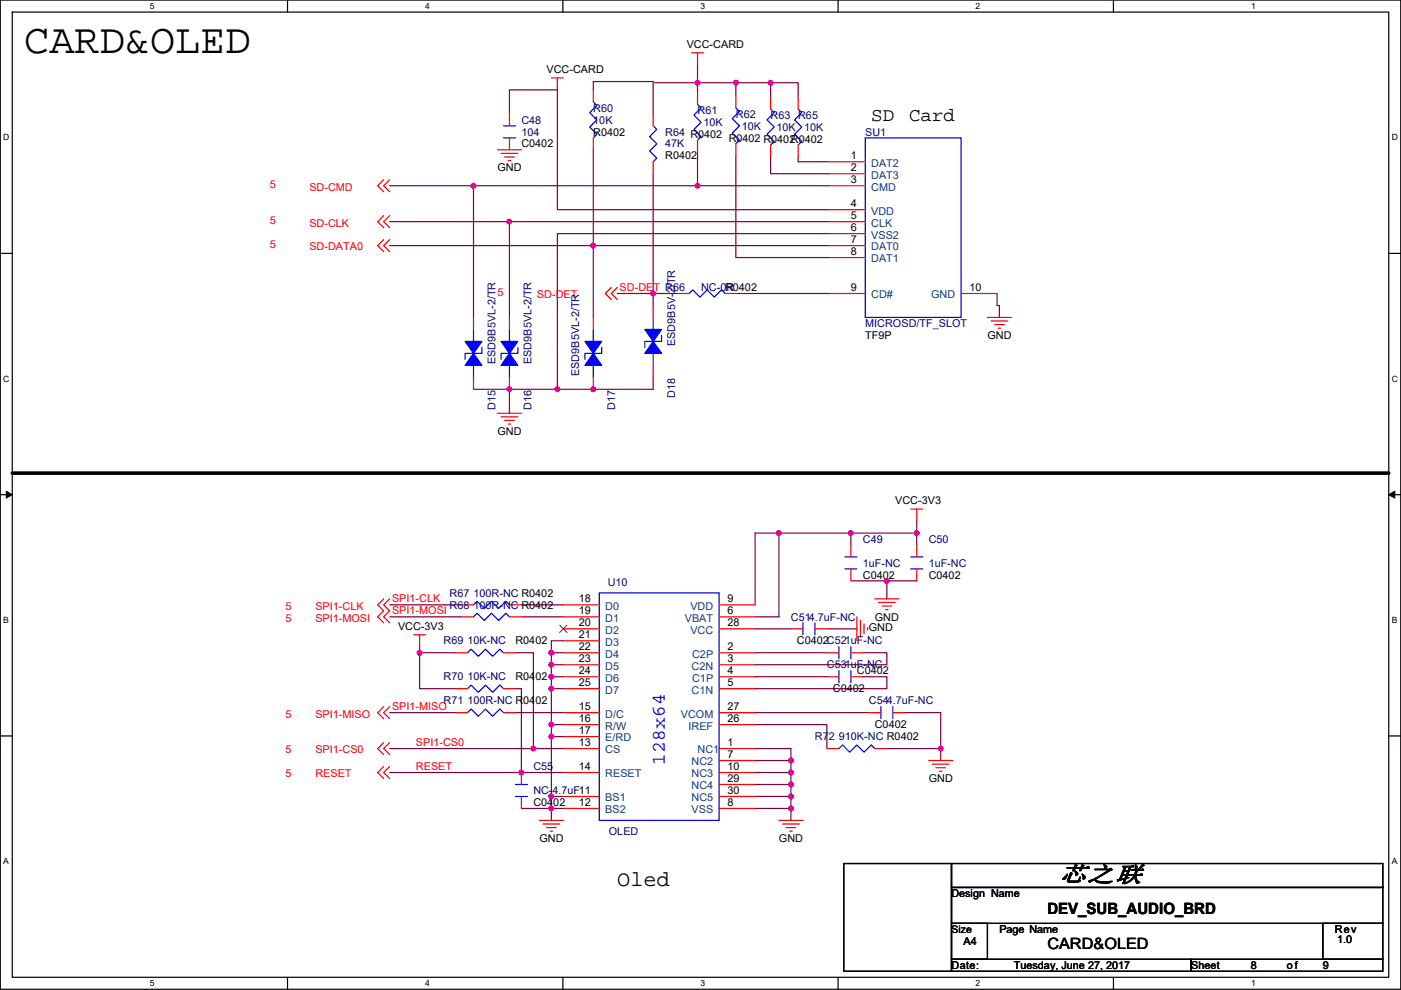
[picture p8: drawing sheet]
<svg xmlns="http://www.w3.org/2000/svg" width="297mm" height="210mm" viewBox="0 0 297 210" stroke-linecap="round" stroke-linejoin="round" font-family="sans-serif">
<path d="M.1 0h296.9v209.8h-296.9zM2.6 2.6h291.8v204.7h-291.8z" fill="none" stroke="#000" stroke-width=".25"/>
<g fill="#fff">
<path d="M31.8 .3h1v2h-1z"/>
<path d="M31.8 207.5h1v2.1h-1z"/>
</g>
<path d="M61 0v2.6M61 207.3v2.5" fill="none" stroke="#000" stroke-width=".25"/>
<g fill="#fff">
<path d="M90.1 .3h1v2h-1z"/>
<path d="M90.1 207.5h1v2.1h-1z"/>
</g>
<path d="M119.3 0v2.6M119.3 207.3v2.5" fill="none" stroke="#000" stroke-width=".25"/>
<g fill="#fff">
<path d="M148.5 .3h1v2h-1z"/>
<path d="M148.5 207.5h1v2.1h-1z"/>
</g>
<path d="M177.7 0v2.6M177.7 207.3v2.5" fill="none" stroke="#000" stroke-width=".25"/>
<g fill="#fff">
<path d="M206.9 .3h1v2h-1z"/>
<path d="M206.9 207.5h1v2.1h-1z"/>
</g>
<path d="M236.1 0v2.6M236.1 207.3v2.5" fill="none" stroke="#000" stroke-width=".25"/>
<g fill="#fff">
<path d="M265.2 .3h1v2h-1z"/>
<path d="M265.2 207.5h1v2.1h-1z"/>
<path d="M.7 28.2h1.3v2h-1.3z"/>
<path d="M295.1 28.2h1.3v2h-1.3z"/>
<path d="M.7 79.3h1.3v2.1h-1.3z"/>
<path d="M295.1 79.3h1.3v2.1h-1.3z"/>
</g>
<path d="M.1 53.7h2.5M294.4 53.7h2.6" fill="none" stroke="#000" stroke-width=".25"/>
<g fill="#fff">
<path d="M.7 130.5h1.2v2h-1.2z"/>
<path d="M295.1 130.5h1.2v2h-1.2z"/>
</g>
<path d="M.1 104.9h2.5M294.4 104.9h2.6" fill="none" stroke="#000" stroke-width=".25"/>
<path d="M1.3 104.2l1.3 .7-1.3 .7zM294.4 104.9l1.3-.7v1.4z" fill="#000" stroke="#000" stroke-width=".21"/>
<g fill="#fff">
<path d="M.7 181.7h1.2v2h-1.2z"/>
<path d="M295.1 181.7h1.2v2h-1.2z"/>
</g>
<path d="M.1 156.1h2.5M294.4 156.1h2.6M178.9 183.2h22.8v22.8h-22.8zM201.7 183.2h91.5v5h-91.5zM201.7 188.2h91.5v7.7h-91.5zM201.7 195.9h7.7v7.6h-7.7zM280.5 195.9h12.7v7.6h-12.7zM201.7 203.5h50.8v2.5h-50.8zM252.5 203.5h40.7v2.5h-40.7z" fill="none" stroke="#000" stroke-width=".25"/>
<path d="M2.6 100.4h291.8" fill="none" stroke="#000" stroke-width=".76"/>
<g fill="none" stroke="#800040" stroke-width=".25">
<path d="M125.8 19.1v-1.8h12.7v6.9M138.7 17.5h9.2v2.1M147.9 13.7v3.8h8.1M156 17.5v2.8M156 17.5h7.4M163.4 17.5v3.1M163.4 17.5h5.8v3.1M82.6 39.4h17.8M100.4 39.4h47.5M100.4 39.4v27.9M108 24.2v-5.1h10.2v25.4h57.6M125.8 31.8v20.3h50"/>
<path d="M138.5 36.9v25.4M147.9 39.4h27.9M147.9 32.3v7.1M156 33v21.6h19.8M163.4 33.3v3.6h12.4M169.2 33.3v1h6.6M82.6 52.1h43.2v15.2M82.6 47h25.4v20.3M108 47h67.8M175.8 49.6h-57.6v33M130.9 62.3h7.6M138.5 62.3h5.1"/>
<path d="M138.5 62.3v2.5M156.3 62.3h19.5M211.4 62.3v2.5h.5v2.5M100.4 82.6h7.6M108 82.6h10.2M108 82.6v5.1M138.5 80v2.6h-20.3M165.2 113.1h-5.1v15.2M165.2 113.1h15.2M165.2 113.1v17.7h-5.1M180.4 113.1v2.5M180.4 113.1h14"/>
<path d="M194.4 113.1v2.5M194.4 110.5v2.6M82.6 128.3h15.3M82.6 130.8h15.3M89 138.5h7.6M89 138.5v7.6h7.6M89 137.2v1.3M109.3 138.5h3.8v20.3M110.6 128.3h8.8M110.6 130.8h8.8M116.9 138.5v2.5M116.9 138.5h2.5"/>
<path d="M119.4 135.9h-2.5v2.6M160.1 133.4h7.6M160.1 138.5h15.2M175.3 133.4h6.4M180.4 123.2h14M182.9 138.5h5.1v2.5h-27.9M188 123.2v3.8M82.6 151.2h14M82.6 158.8h30.5M109.3 146.1h1.3v17.8M109.3 151.2h10.1M113.1 158.8h6.3"/>
<path d="M116.9 141v2.5M116.9 153.7v2.5M116.9 156.2v12.7M116.9 141h2.5M116.9 153.7h2.5M116.9 156.2h2.5M119.4 143.5h-2.5v2.6M119.4 146.1h-2.5v7.6M160.1 158.8h7.6v2.5M160.1 153.7h15.2v5.1M160.1 143.5h15.2M160.1 151.2h24.1"/>
<path d="M182.9 143.5h5.1v2.6h-27.9M188 158.8h11.5M191.8 151.2h7.7v7.6M199.5 158.8v2.5M82.6 163.9h28M110.6 171.5h6.3M110.6 163.9h8.8M116.9 168.9v2.6M116.9 171.5v2.5M116.9 168.9h2.5M116.9 171.5h2.5M160.1 171.5h7.6"/>
<path d="M160.1 168.9h7.6M160.1 166.4h7.6M160.1 163.9h7.6M160.1 161.3h7.6M167.7 171.5v2.5M167.7 168.9v2.6M167.7 166.4v2.5M167.7 163.9v2.5M167.7 161.3v2.6"/>
</g>
<g fill="#f0f" stroke="#f0f" stroke-width=".25">
<circle cx="125.8" cy="52.1" r=".5"/>
<circle cx="108" cy="47" r=".5"/>
<circle cx="147.9" cy="39.4" r=".5"/>
<circle cx="118.2" cy="82.6" r=".5"/>
<circle cx="108" cy="82.6" r=".5"/>
<circle cx="100.4" cy="39.4" r=".5"/>
<circle cx="125.8" cy="82.6" r=".5"/>
<circle cx="138.5" cy="62.2" r=".5"/>
<circle cx="167.7" cy="161.3" r=".5"/>
<circle cx="167.7" cy="171.5" r=".5"/>
<circle cx="167.7" cy="166.4" r=".5"/>
<circle cx="167.7" cy="168.9" r=".5"/>
<circle cx="167.7" cy="163.8" r=".5"/>
<circle cx="199.4" cy="158.8" r=".5"/>
<circle cx="194.4" cy="113" r=".5"/>
<circle cx="180.4" cy="113" r=".5"/>
<circle cx="165.1" cy="113" r=".5"/>
<circle cx="188" cy="123.2" r=".5"/>
<circle cx="88.9" cy="138.4" r=".5"/>
<circle cx="116.9" cy="141" r=".5"/>
<circle cx="116.9" cy="138.4" r=".5"/>
<circle cx="116.9" cy="143.5" r=".5"/>
<circle cx="116.9" cy="146.1" r=".5"/>
<circle cx="116.9" cy="153.7" r=".5"/>
<circle cx="116.9" cy="168.9" r=".5"/>
<circle cx="116.9" cy="156.2" r=".5"/>
<circle cx="110.5" cy="163.8" r=".5"/>
<circle cx="113.1" cy="158.8" r=".5"/>
<circle cx="116.9" cy="171.5" r=".5"/>
<circle cx="147.9" cy="17.5" r=".5"/>
<circle cx="156" cy="17.5" r=".5"/>
<circle cx="163.4" cy="17.5" r=".5"/>
</g>
<g fill="none" stroke="#f00" stroke-width=".25">
<path d="M116.9 16.5h2.5M118.2 16.5v2.6M125.8 19.1v2.5M146.6 11.2h2.6M147.9 11.2v2.5M147.9 19.6v2.5M81.3 38.1l-1.2 1.3 1.2 1.3M82.6 38.1l-1.3 1.3 1.3 1.3M105.5 31.8h5.1M106.2 32.5h3.6M107 33.3h2M107.8 34.1h.5"/>
<path d="M108 29.2v2.6M108 24.2v2.5M125.8 29.2v2.6M138.5 24.2v2.5M138.5 34.3v2.6M147.9 29.7v2.6M156 20.3v2.6M156 30.5v2.5M163.4 20.6v2.5M163.4 30.8v2.5M169.2 20.6v2.5M169.2 30.8v2.5"/>
<path d="M175.8 36.9h7.6M175.8 39.4h7.6M175.8 34.3h7.6M81.3 50.8l-1.2 1.3 1.2 1.3M81.3 45.7l-1.2 1.3 1.2 1.3M82.6 50.8l-1.3 1.3 1.3 1.3M82.6 45.7l-1.3 1.3 1.3 1.3M175.8 44.5h7.6M175.8 47h7.6M175.8 49.6h7.6M175.8 52.1h7.6M175.8 54.6h7.6"/>
<path d="M100.4 67.3v2.6M108 67.3v2.6M125.8 67.3v2.6M129.6 61l-1.3 1.3 1.3 1.2M130.9 61l-1.3 1.3 1.3 1.2M138.5 64.8v2.5M138.5 77.5v2.5M143.6 62.3h2.5M153.7 62.3h2.6M175.8 62.3h7.6M203.8 62.3h7.6M209.4 67.3h5"/>
<path d="M210.1 68.1h3.6M210.9 68.9h2M211.6 69.6h.6M100.4 80v2.6M105.5 87.7h5.1M106.2 88.4h3.6M107 89.2h2M107.8 89.9h.5M108 80v2.6M125.8 80v2.6M180.4 115.6v2.5M193.1 108h2.5"/>
<path d="M194.4 108v2.5M194.4 115.6v2.5M81.3 127l-1.2 1.3 1.2 1.3-1.2 1.2 1.2 1.3M82.6 127l-1.3 1.3 1.3 1.3-1.3 1.2 1.3 1.3M87.7 134.6h2.5M89 134.6v2.6M96.6 138.5h2.5M97.9 128.3h2.5M97.9 130.8h2.5M106.7 138.5h2.6M108 128.3h2.6M108 130.8h2.6"/>
<path d="M119.4 128.3h7.7M119.4 130.8h7.7M119.4 133.4h7.7M119.4 135.9h7.7M119.4 138.5h7.7M152.5 128.3h7.6M152.5 130.8h7.6M152.5 133.4h7.6M152.5 138.5h7.6M167.7 133.4h2.5M172.8 133.4h2.5M175.3 138.5h2.6"/>
<path d="M180.4 120.7v2.5M180.4 138.5h2.5M181.7 130.8v5.1M182.4 131.6v3.5M183.2 132.4v2M184 133.1v.5M185.5 127h5.1M186.2 127.8h3.6M187 128.5h2M187.8 129.3h.5M194.4 120.7v2.5M81.3 149.9l-1.2 1.3 1.2 1.2"/>
<path d="M81.3 157.5l-1.2 1.3 1.2 1.2M82.6 149.9l-1.3 1.3 1.3 1.2M82.6 157.5l-1.3 1.3 1.3 1.2M96.6 146.1h2.5M96.6 151.2h2.5M106.7 146.1h2.6M106.7 151.2h2.6M119.4 141h7.7M119.4 143.5h7.7M119.4 146.1h7.7M119.4 151.2h7.7M119.4 153.7h7.7"/>
<path d="M119.4 156.2h7.7M119.4 158.8h7.7M152.5 141h7.6M152.5 143.5h7.6M152.5 146.1h7.6M152.5 151.2h7.6M152.5 153.7h7.6M152.5 158.8h7.6M175.3 143.5h2.6M175.3 158.8h2.6M180.4 143.5h2.5M184.2 151.2h2.5"/>
<path d="M185.5 158.8h2.5M189.3 151.2h2.5M81.3 162.6l-1.2 1.3 1.2 1.2M82.6 162.6l-1.3 1.3 1.3 1.2M110.6 168.9v2.6M110.6 163.9v2.5M114.4 174h5M115.1 174.8h3.6M115.9 175.5h2M116.6 176.3h.6M119.4 163.9h7.7M119.4 168.9h7.7"/>
<path d="M119.4 171.5h7.7M152.5 161.3h7.6M152.5 163.9h7.6M152.5 166.4h7.6M152.5 168.9h7.6M152.5 171.5h7.6M165.2 174h5M165.9 174.8h3.6M166.7 175.5h2M167.4 176.3h.6M196.9 161.3h5.1M197.7 162.1h3.5"/>
<path d="M198.4 162.8h2.1M199.2 163.6h.5"/>
</g>
<g fill="none" stroke="#00f" stroke-width=".25">
<path d="M106.7 29.2h2.6M106.7 26.7h2.6M125.8 21.6l.8 .8-1.6 1.5 1.6 1.5-1.6 1.5 1.6 1.6-.8 .7M138.5 26.7l.8 .8-1.6 1.5 1.6 1.5-1.6 1.5 1.6 1.5-.8 .8M147.9 22.1l.8 .8-1.6 1.5 1.6 1.5-1.6 1.6 1.6 1.5-.8 .7M156 22.9l.8 .7-1.5 1.6 1.5 1.5-1.5 1.5 1.5 1.5-.8 .8M163.4 23.1l.7 .8-1.5 1.5 1.5 1.5-1.5 1.6 1.5 1.5-.7 .8M169.2 23.1l.8 .8-1.5 1.5 1.5 1.5-1.5 1.6 1.5 1.5-.8 .8M183.4 29.2h20.4v38.1h-20.4zM100.4 69.9v2.5M100.4 77.5v2.5M102.2 73.7v1.3h-3.6v1.2"/>
<path d="M108 69.9v2.5M108 77.5v2.5M109.8 73.7v1.3h-3.6v1.2M125.8 69.9v2.5M125.8 77.5v2.5M127.6 73.7v1.3h-3.6v1.2M138.5 67.3v2.6M138.5 75v2.5M140.3 71.1v1.3h-3.6v1.3M146.1 62.3l.8-.8 1.5 1.5 1.5-1.5 1.5 1.5 1.6-1.5 .7 .8M179.1 118.1h2.6M193.1 118.1h2.5"/>
<path d="M99.1 138.5l.8-.8 1.5 1.5 1.5-1.5 1.6 1.5 1.5-1.5 .7 .8M100.4 128.3l.8-.8 1.5 1.6 1.5-1.6 1.5 1.6 1.5-1.6 .8 .8M100.4 130.8l.8-.7 1.5 1.5 1.5-1.5 1.5 1.5 1.5-1.5 .8 .7M127.1 125.8h25.4v48.2h-25.4zM170.2 132.1v2.5M172.8 132.1v2.5M177.9 137.2v2.5M179.1 120.7h2.6M180.4 137.2v2.5M193.1 120.7h2.5M99.1 146.1l.8-.8 1.5 1.5 1.5-1.5 1.6 1.5 1.5-1.5 .7 .8M99.1 151.2l.8-.8 1.5 1.5 1.5-1.5 1.6 1.5 1.5-1.5 .7 .8"/>
<path d="M177.9 142.3v2.5M177.9 158.8l.7-.8 1.5 1.5 1.6-1.5 1.5 1.5 1.5-1.5 .8 .8M180.4 142.3v2.5M186.7 149.9v2.5M189.3 149.9v2.5M109.3 168.9h2.5M109.3 166.4h2.5"/>
</g>
<g fill="#00f" stroke="#00f" stroke-width=".25">
<path d="M98.6 72.4h3.6l-1.8 2.6z" fill-rule="evenodd"/>
<path d="M100.4 75l1.8 2.5h-3.6z" fill-rule="evenodd"/>
<path d="M106.2 72.4h3.6l-1.8 2.6z" fill-rule="evenodd"/>
<path d="M108 75l1.8 2.5h-3.6z" fill-rule="evenodd"/>
<path d="M136.7 69.9h3.6l-1.8 2.5z" fill-rule="evenodd"/>
<path d="M138.5 72.4l1.8 2.6h-3.6z" fill-rule="evenodd"/>
<path d="M124 72.4h3.6l-1.8 2.6z" fill-rule="evenodd"/>
<path d="M125.8 75l1.8 2.5h-3.6z" fill-rule="evenodd"/>
</g>
<path d="M118.7 132.6l1.5 1.6M120.2 132.6l-1.5 1.6" fill="none" stroke="#804000" stroke-width=".21"/>
<text font-size="8.9" x="5.1" y="11.2">CARD&amp;OLED</text>
<text font-size="4.9" x="224.6" y="187">芯之联</text>
<text font-size="4.7" x="130.9" y="187.9">Oled</text>
<g font-size="4.1">
<text x="184.7" y="25.6">SD</text>
<text x="192.8" y="25.6">Card</text>
</g>
<text font-size="4.1" fill="#00f" x="140.9" y="162.3" transform="rotate(-90 140.9 162.3)">128x64</text>
<g font-size="3.3">
<text x="222.1" y="193.8">DEV_SUB_AUDIO_BRD</text>
<text x="222.1" y="201.4">CARD&amp;OLED</text>
</g>
<g font-size="2.3">
<text x="145.6" y="10.2">VCC-CARD</text>
<text x="115.9" y="15.5">VCC-CARD</text>
<text x="125.8" y="28.7">R0402</text>
<text x="110.6" y="31.3">C0402</text>
<text x="141" y="33.8">R0402</text>
<text x="154.5" y="30">R0402 R0402R0402</text>
<text x="180.4" y="33.8">1</text>
<text x="105.5" y="36.4">GND</text>
<text x="180.4" y="36.3">2</text>
<text x="180.4" y="38.9">3</text>
<text x="180.4" y="43.9">4</text>
<text x="180.4" y="46.5">5</text>
<text x="180.4" y="49">6</text>
<text x="180.4" y="51.6">7</text>
<text x="180.4" y="54.1">8</text>
<text x="153.7" y="61.8">R0402</text>
<text x="180.4" y="61.7">9</text>
<text x="205.5" y="61.7">10</text>
<text x="183.4" y="71.9">TF9P</text>
<text x="209.4" y="71.9">GND</text>
<text x="105.5" y="92.2">GND</text>
<text x="189.8" y="107">VCC-3V3</text>
<text x="182.9" y="122.7">C0402</text>
<text x="196.9" y="122.7">C0402</text>
<text x="122.7" y="127.8">18</text>
<text x="122.7" y="130.3">19</text>
<text x="154.2" y="127.8">9</text>
<text x="154.2" y="130.3">6</text>
<text x="185.5" y="131.6">GND</text>
<text x="84.4" y="133.6">VCC-3V3</text>
<text x="109.3" y="136.7">R0402</text>
<text x="122.7" y="132.8">20</text>
<text x="122.7" y="135.4">21</text>
<text x="122.7" y="137.9">22</text>
<text x="154.2" y="132.8">28</text>
<text x="154.2" y="137.9">2</text>
<text x="169" y="136.7">C0402C521uF-NC</text>
<text x="184.2" y="133.9">GND</text>
<text x="122.7" y="140.5">23</text>
<text x="122.7" y="143">24</text>
<text x="154.2" y="143">4</text>
<text x="154.2" y="140.5">3</text>
<text x="181.7" y="143">C0402</text>
<text x="109.3" y="144.3">R0402</text>
<text x="122.7" y="145.5">25</text>
<text x="154.2" y="145.5">5</text>
<text x="176.6" y="146.9">C0402</text>
<text x="122.7" y="150.6">15</text>
<text x="122.7" y="153.2">16</text>
<text x="122.7" y="155.7">17</text>
<text x="154.2" y="150.6">27</text>
<text x="154.2" y="153.2">26</text>
<text x="185.5" y="154.5">C0402</text>
<text x="122.7" y="158.2">13</text>
<text x="154.2" y="158.2">1</text>
<text x="154.2" y="160.8">7</text>
<text x="122.7" y="163.3">14</text>
<text x="154.2" y="163.3">10</text>
<text x="154.2" y="165.9">29</text>
<text x="196.9" y="165.9">GND</text>
<text x="113.1" y="171">C0402</text>
<text x="122.7" y="170.9">12</text>
<text x="154.2" y="168.4">30</text>
<text x="154.2" y="170.9">8</text>
<text x="114.4" y="178.6">GND</text>
<text x="165.2" y="178.6">GND</text>
<text x="201.7" y="190.3">Design Name</text>
<text x="211.9" y="197.9">Page Name</text>
<text x="283" y="197.9">Rev</text>
<text x="204.3" y="200.4">A4</text>
<text x="283.5" y="199.9">1.0</text>
<text x="201.7" y="205.5">Date:</text>
<text x="214.9" y="205.5">Tuesday, June 27, 2017</text>
<text x="252.5" y="205.5">Sheet</text>
<text x="265.2" y="205.5">8</text>
<text x="272.9" y="205.5">of</text>
<text x="280.5" y="205.5">9</text>
</g>
<g font-size="2.3" fill="#000080">
<text x="125.8" y="23.7">R60</text>
<text x="110.6" y="26.2">C48</text>
<text x="110.6" y="28.7">104</text>
<text x="125.8" y="26.2">10K</text>
<text x="141" y="28.7">R64 R0402</text>
<text x="147.9" y="24.2">R61</text>
<text x="149.2" y="26.7">10K</text>
<text x="156" y="24.9">R62</text>
<text x="157.3" y="27.5">10K</text>
<text x="163.4" y="25.2">R63</text>
<text x="164.7" y="27.7">10K</text>
<text x="169.2" y="25.2">R65</text>
<text x="170.5" y="27.7">10K</text>
<text x="183.4" y="28.7">SU1</text>
<text x="141" y="31.3">47K</text>
<text x="148.6" y="61.8">NC-0R</text>
<text x="183.4" y="69.4">MICROSD/TF_SLOT</text>
<text x="105" y="77.2" transform="rotate(-90 105 77.2)">ESD9B5VL-2/TR</text>
<text x="112.7" y="77.2" transform="rotate(-90 112.7 77.2)">ESD9B5VL-2/TR</text>
<text x="143.1" y="73.4" transform="rotate(-90 143.1 73.4)">ESD9B5V-2/TR</text>
<text x="122.8" y="79.8" transform="rotate(-90 122.8 79.8)">ESD9B5VL-2/TR</text>
<text x="105" y="86.9" transform="rotate(-90 105 86.9)">D15</text>
<text x="112.7" y="86.9" transform="rotate(-90 112.7 86.9)">D16</text>
<text x="130.4" y="86.9" transform="rotate(-90 130.4 86.9)">D17</text>
<text x="143.1" y="84.3" transform="rotate(-90 143.1 84.3)">D18</text>
<text x="182.9" y="115.1">C49</text>
<text x="196.9" y="115.1">C50</text>
<text x="128.8" y="124.2">U10</text>
<text x="182.9" y="120.2">1uF-NC</text>
<text x="196.9" y="120.2">1uF-NC</text>
<text x="95.3" y="126.5">R67 100R-NC R0402</text>
<text x="95.3" y="129.1">R68 100R-NC R0402</text>
<text x="167.7" y="131.6">C514.7uF-NC</text>
<text x="94" y="136.7">R69 10K-NC</text>
<text x="175.3" y="141.8">C531uF-NC</text>
<text x="94" y="144.3">R70 10K-NC</text>
<text x="94" y="149.4">R71 100R-NC R0402</text>
<text x="184.2" y="149.4">C544.7uF-NC</text>
<text x="172.8" y="157">R72 910K-NC R0402</text>
<text x="113.1" y="163.4">C55</text>
<text x="113.1" y="168.4">NC-4.7uF11</text>
<text x="129.1" y="177.1">OLED</text>
</g>
<g font-size="2.3" fill="#004080">
<text x="184.7" y="35.3">DAT2</text>
<text x="184.7" y="37.9">DAT3</text>
<text x="184.7" y="40.4">CMD</text>
<text x="184.7" y="45.5">VDD</text>
<text x="184.7" y="48">CLK</text>
<text x="184.7" y="50.6">VSS2</text>
<text x="184.7" y="53.1">DAT0</text>
<text x="184.7" y="55.7">DAT1</text>
<text x="184.7" y="63.3">CD#</text>
<text x="197.4" y="63.3">GND</text>
<text x="128.3" y="129.3">D0</text>
<text x="128.3" y="131.9">D1</text>
<text x="145.2" y="131.9">VBAT</text>
<text x="146.4" y="129.3">VDD</text>
<text x="128.3" y="134.4">D2</text>
<text x="128.3" y="136.9">D3</text>
<text x="146.4" y="134.4">VCC</text>
<text x="128.3" y="139.5">D4</text>
<text x="128.3" y="142">D5</text>
<text x="146.6" y="142">C2N</text>
<text x="146.7" y="139.5">C2P</text>
<text x="128.3" y="144.6">D6</text>
<text x="128.3" y="147.1">D7</text>
<text x="146.6" y="147.1">C1N</text>
<text x="146.7" y="144.6">C1P</text>
<text x="128.3" y="152.2">D/C</text>
<text x="128.3" y="154.7">R/W</text>
<text x="144.4" y="152.2">VCOM</text>
<text x="146" y="154.7">IREF</text>
<text x="128.3" y="157.3">E/RD</text>
<text x="128.3" y="159.8">CS</text>
<text x="147.9" y="159.8">NC1</text>
<text x="128.3" y="164.9">RESET</text>
<text x="146.6" y="162.3">NC2</text>
<text x="146.6" y="164.9">NC3</text>
<text x="146.6" y="167.4">NC4</text>
<text x="128.3" y="170">BS1</text>
<text x="128.3" y="172.5">BS2</text>
<text x="146.6" y="170">NC5</text>
<text x="146.6" y="172.5">VSS</text>
</g>
<g font-size="2.3" fill="#f00">
<text x="57.2" y="39.9">5</text>
<text x="65.6" y="40.4">SD-CMD</text>
<text x="57.2" y="47.5">5</text>
<text x="57.2" y="52.6">5</text>
<text x="65.6" y="53.1">SD-DATA0</text>
<text x="65.6" y="48">SD-CLK</text>
<text x="105.5" y="62.8">5</text>
<text x="113.9" y="63.3">SD-DET</text>
<text x="131.4" y="61.7">SD-DET R66</text>
<text x="60.5" y="131.9">5</text>
<text x="60.5" y="129.3">5</text>
<text x="66.9" y="131.9">SPI1-MOSI</text>
<text x="66.9" y="129.3">SPI1-CLK</text>
<text x="83.1" y="127.8">SPI1-CLK</text>
<text x="83.1" y="130.3">SPI1-MOSI</text>
<text x="60.5" y="152.2">5</text>
<text x="66.9" y="152.2">SPI1-MISO</text>
<text x="83.1" y="150.6">SPI1-MISO</text>
<text x="60.5" y="159.8">5</text>
<text x="66.9" y="159.8">SPI1-CS0</text>
<text x="88.2" y="158.3">SPI1-CS0</text>
<text x="60.5" y="164.9">5</text>
<text x="66.9" y="164.9">RESET</text>
<text x="88.2" y="163.3">RESET</text>
</g>
<text font-size="2.2" x="201.7" y="197.8">Size</text>
<g font-size="1.8">
<text x="31.8" y="1.9">5</text>
<text x="90.1" y="1.9">4</text>
<text x="148.5" y="1.9">3</text>
<text x="206.9" y="1.9">2</text>
<text x="265.2" y="1.9">1</text>
<text x=".7" y="29.8">D</text>
<text x="295.1" y="29.8">D</text>
<text x=".7" y="81">C</text>
<text x="295.1" y="81">C</text>
<text x=".7" y="132.1">B</text>
<text x="295.1" y="132.1">B</text>
<text x=".7" y="183.3">A</text>
<text x="295.1" y="183.3">A</text>
<text x="31.8" y="209.2">5</text>
<text x="90.1" y="209.2">4</text>
<text x="148.5" y="209.2">3</text>
<text x="206.9" y="209.2">2</text>
<text x="265.2" y="209.2">1</text>
</g>
</svg>
